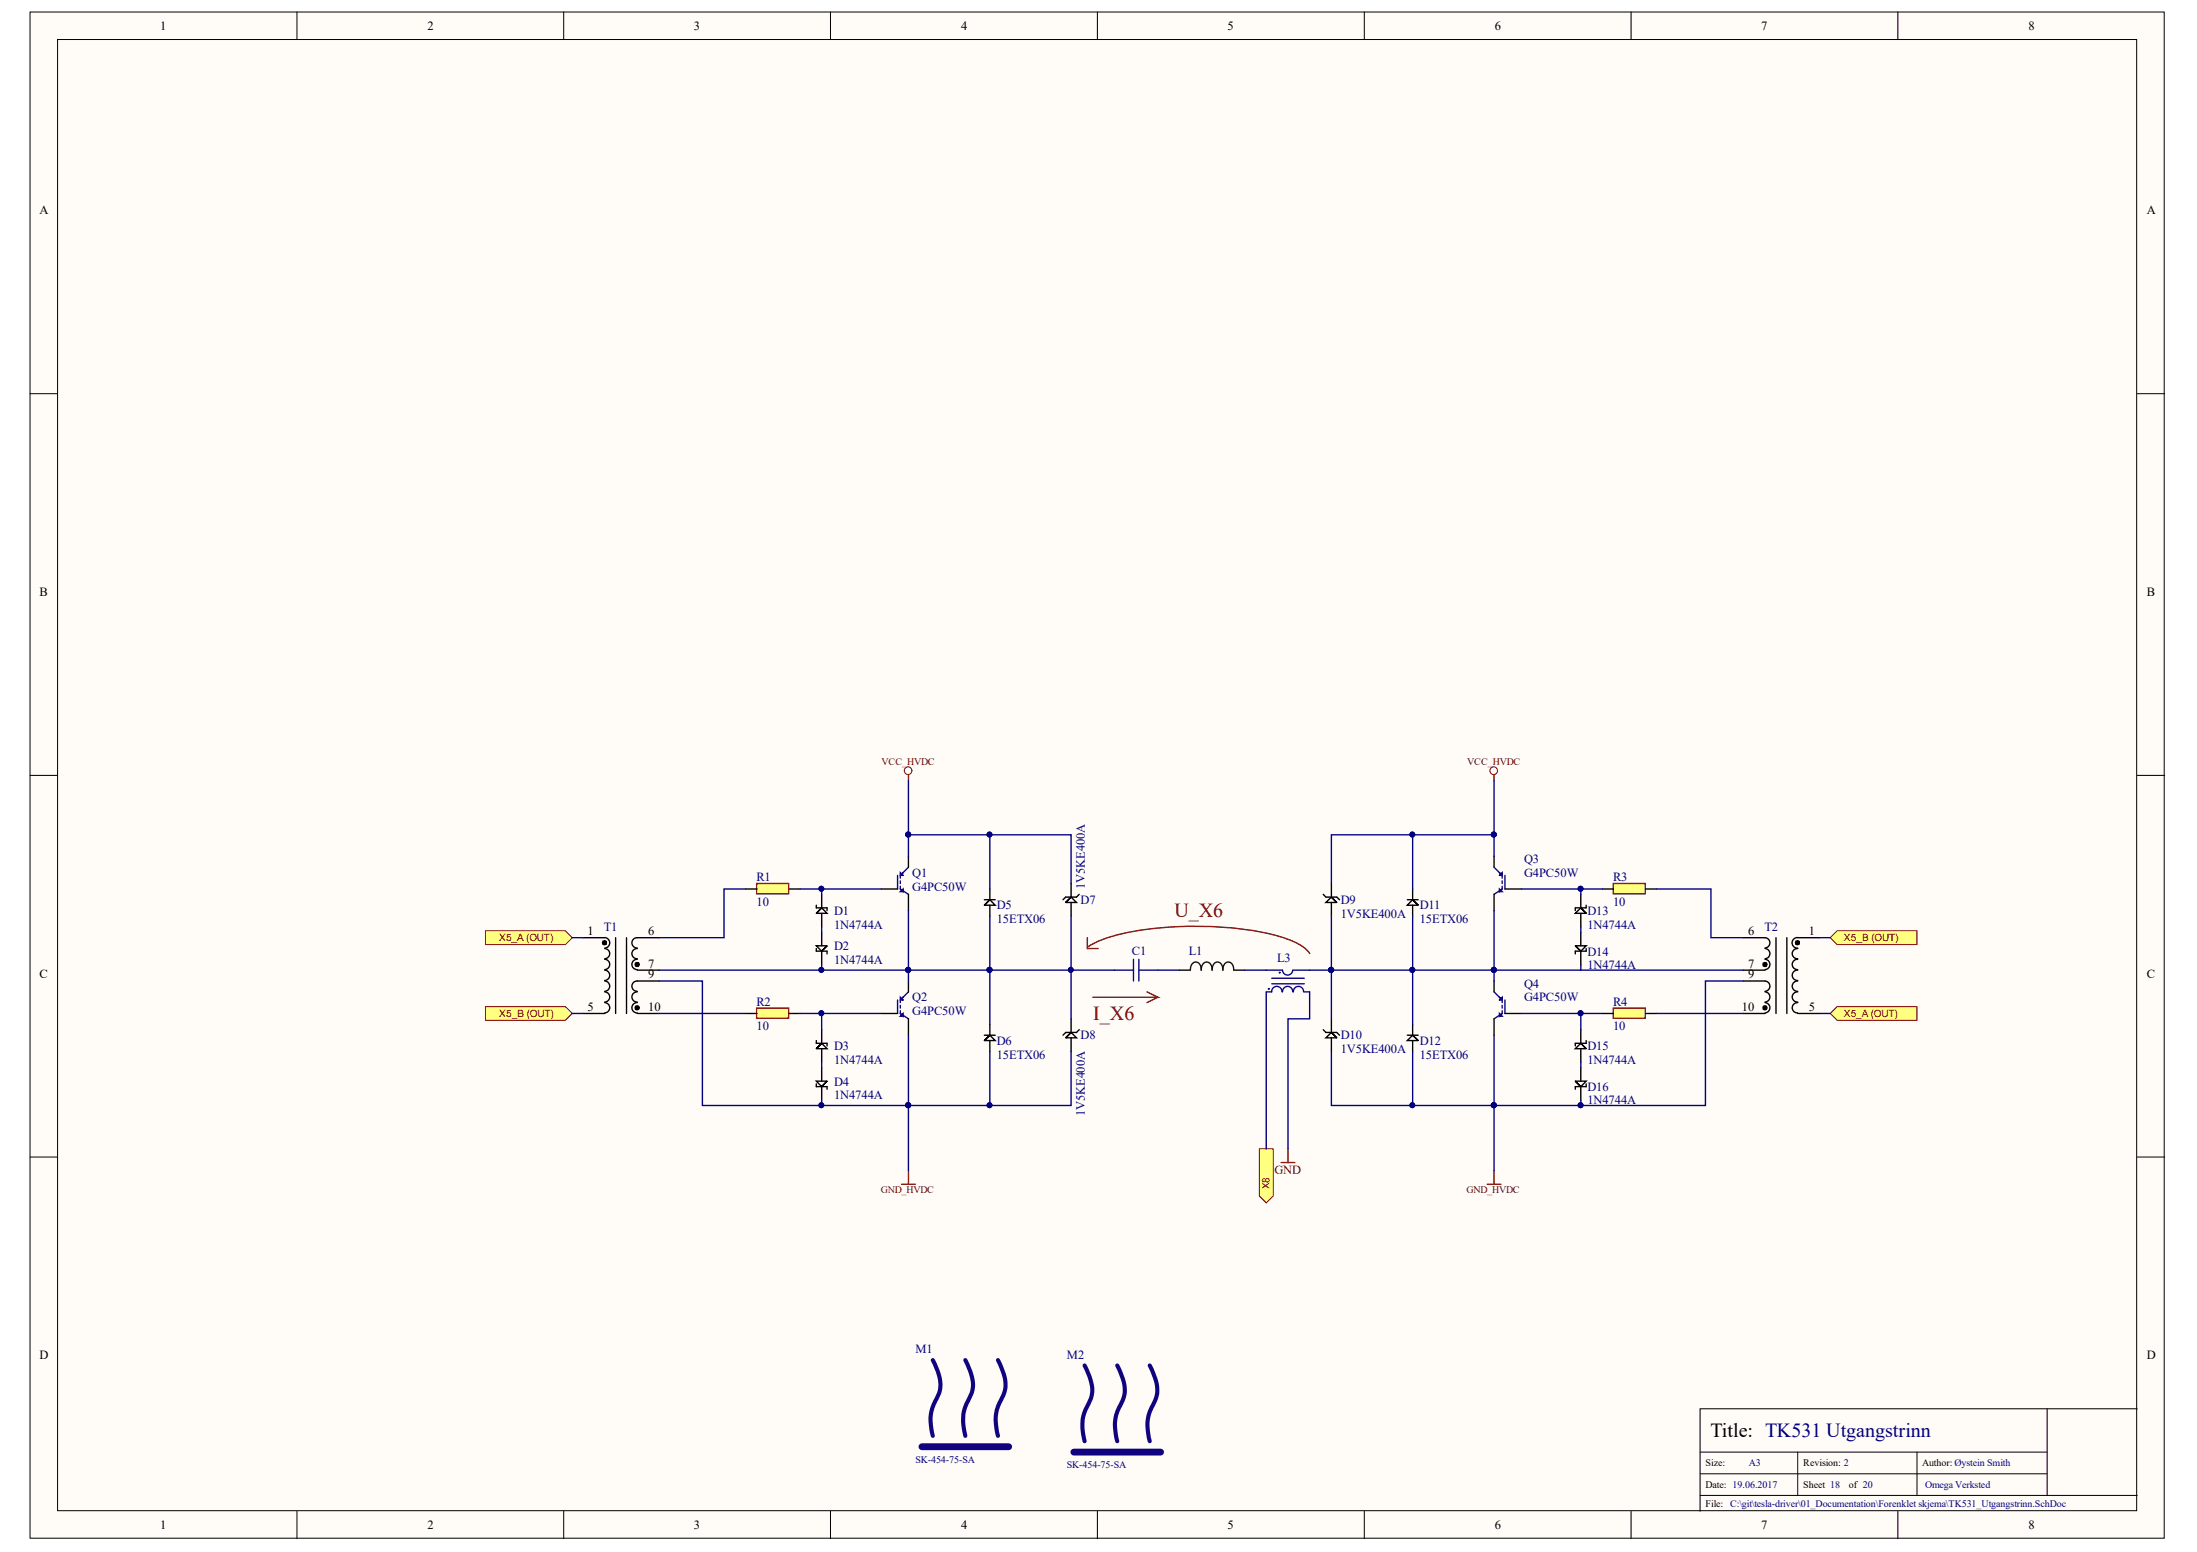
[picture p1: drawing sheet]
<svg xmlns="http://www.w3.org/2000/svg" width="297mm" height="210mm" viewBox="0 0 297 210" stroke-linecap="round" stroke-linejoin="round" font-family="sans-serif">
<g fill="#fffcf8" stroke="#000" stroke-width=".14">
<path d="M4.1 1.6h288.5v206.4h-288.5z"/>
<path d="M7.8 5.3h281.1v199h-281.1z"/>
</g>
<g fill="none" stroke="#000" stroke-width=".14">
<path d="M40.1 1.6v3.7M76.2 1.6v3.7M112.3 1.6v3.7M148.4 1.6v3.7M184.5 1.6v3.7M220.5 1.6v3.7M256.6 1.6v3.7M4.1 53.2h3.7M289 53.2h3.7M4.1 104.9h3.7M289 104.9h3.7M4.1 156.5h3.7"/>
<path d="M289 156.5h3.7M229.9 196.4h46.9M229.9 199.3h46.9M243.1 196.4v5.9M259.2 196.4v5.9M276.8 190.5v11.8M289 190.5h-59.1v13.9M40.1 204.4v3.7M76.2 204.4v3.7M112.3 204.4v3.7M148.4 204.4v3.7M184.5 204.4v3.7"/>
<path d="M220.5 204.4v3.7M229.9 202.3h59.1M256.6 204.4v3.7"/>
</g>
<path d="M102.3 119.5h4.3v1.4h-4.3z" fill="#ffff80" stroke="#800000" stroke-width=".19"/>
<path d="M100.8 120.2h1.5M106.7 120.2h1.5" fill="none" stroke="#000" stroke-width=".19"/>
<path d="M102.3 136.3h4.3v1.4h-4.3z" fill="#ffff80" stroke="#800000" stroke-width=".19"/>
<g fill="none" stroke="#000" stroke-width=".19">
<path d="M122.8 115.8v1.5M144.8 119.5v1.8l-.7 .8 .7-.8 .7 .8h-1.4M100.8 137.1h1.5M106.7 137.1h1.5M110.4 122.4v.4h1.4v.4M110.4 128.3v.3h1.4v.4M111.1 121v1.8l-.7 .7 .7-.7 .7 .7h-1.4M111.1 139.3v1.8l-.7 .7 .7-.7 .7 .7h-1.4M111.1 123.5v1.8M111.1 126.1v1.8M111.8 127.9h-1.4l.7 .7 .7-.7-.7 .7v1.9M119.2 137.1h2.2"/>
<path d="M119.2 120.2h2.2M122.8 121v2.2M122.8 132.7v1.4M122.8 137.8v2.2M133.1 121.7h1.5M133.8 120.2v1.5l-.7 .7 .7-.7 .8 .7h-1.5M133.8 138.5v1.5l-.7 .7 .7-.7 .8 .7h-1.5M133.8 122.4v1.5M144.8 137.8v1.8l-.7 .8 .7-.8 .7 .8h-1.4M144.8 122.1v1.8M145.9 121l-.4 .3h-1.4l-.4 .4M145.9 139.3l-.4 .3h-1.4l-.4 .4"/>
<path d="M110.4 140.7v.4h1.4v.4M110.4 146.6v.4h1.4v.3M111.1 141.8v1.9M111.1 144.4v1.8M111.8 146.2h-1.4l.7 .8 .7-.8-.7 .8v1.8M133.1 140h1.5M133.8 140.7v1.5M144.8 140.4v1.8"/>
</g>
<g fill="none" stroke="#11037f" stroke-width=".19">
<path d="M121.4 118.4v1.8M121.7 118l.4 .4h-.4zM121.7 118.4v.4M121.7 119.1v.4M121.7 119.9v.3M122.1 118l-.4 .4 .4-.4M122.8 117.3l-.7 .7M121.4 135.2v1.9M121.7 120.2l.4 .4v-.4l-.4 .4h.4M121.7 137.1l.4 .3v-.3l-.4 .3h.4M121.7 134.9l.4 .3h-.4zM121.7 135.2v.4"/>
<path d="M121.7 136v.3M121.7 136.7v.4M121.7 120.2l1.1 .8M121.7 137.1l1.1 .7M122.1 134.9l-.4 .3 .4-.3M122.8 134.1l-.7 .8"/>
</g>
<circle cx="122.8" cy="104.2" r=".52" fill="none" stroke="#800000" stroke-width=".14"/>
<path d="M122.8 104.8v.8M122.8 158.3v1.9M121.9 160.2h1.9" fill="none" stroke="#800000" stroke-width=".19"/>
<path d="M124.6 195.7h11.8" fill="none" stroke="#11037f" stroke-width=".93"/>
<path d="M126.1 183.9a6.3 6.3 0 0 1 1 4.1l-.1 .4a6.9 6.9 0 0 0-1.1 4.8l.2 1M130.5 183.9a6.3 6.3 0 0 1 1 4.1l-.1 .4a6.9 6.9 0 0 0-1.1 4.8l.2 1M134.9 183.9a6.2 6.2 0 0 1 1 4.1l-.2 .7a6.4 6.4 0 0 0-.9 5l.1 .5" fill="none" stroke="#11037f" stroke-width=".56"/>
<path d="M218.1 119.5h4.3v1.4h-4.3z" fill="#ffff80" stroke="#800000" stroke-width=".19"/>
<path d="M216.7 120.2h1.4M222.5 120.2h1.5" fill="none" stroke="#000" stroke-width=".19"/>
<path d="M218.1 136.3h4.3v1.4h-4.3z" fill="#ffff80" stroke="#800000" stroke-width=".19"/>
<g fill="none" stroke="#000" stroke-width=".19">
<path d="M180 119.5v1.8l.7 .8-.7-.8-.7 .8h1.4M202 115.8v1.5M78.8 137.1h3M78.8 126.8h3M81.8 126.8a.72 .72 0 0 1 .6 .7 .72 .72 0 0 1-.6 .7M81.8 128.3a.69 .69 0 0 1 .6 .7 .69 .69 0 0 1-.6 .7M81.8 129.7a.7 .7 0 0 1 .6 .7 .7 .7 0 0 1-.6 .7M81.8 131.2a.7 .7 0 0 1 .6 .7 .7 .7 0 0 1-.6 .7M81.8 132.7a.7 .7 0 0 1 .6 .7 .7 .7 0 0 1-.6 .7M81.8 134.1a.69 .69 0 0 1 .6 .7 .69 .69 0 0 1-.6 .7M81.8 135.6a.7 .7 0 0 1 .6 .7 .7 .7 0 0 1-.6 .7M83.2 126.8v10.3"/>
<path d="M84.7 126.8v10.3M86.2 128.3a.69 .69 0 0 0-.8 .7 .69 .69 0 0 0 .8 .7M86.2 129.7a.7 .7 0 0 0-.8 .7 .7 .7 0 0 0 .8 .7M86.2 134.1a.69 .69 0 0 0-.8 .7 .69 .69 0 0 0 .8 .7M86.2 135.6a.7 .7 0 0 0-.8 .7 .7 .7 0 0 0 .8 .7M86.2 137.1h2.9M86.2 131.2h2.9M89.1 126.8h-2.9a.7 .7 0 0 0-.8 .7 .7 .7 0 0 0 .8 .7M89.1 132.7h-2.9a.7 .7 0 0 0-.8 .7 .7 .7 0 0 0 .8 .7M159.5 131.2h1.4M166.8 131.2h1.5M178.9 121l.4 .3h1.4l.4 .4"/>
<path d="M178.9 139.3l.4 .3h1.4l.4 .4M180 137.8v1.8l.7 .8-.7-.8-.7 .8h1.4M180 122.1v1.8M190.3 121.7h1.4M191 120.2v1.5l.7 .7-.7-.7-.7 .7h1.4M191 138.5v1.5l.7 .7-.7-.7-.7 .7h1.4M191 122.4v1.5M202 121v2.2M202 132.7v1.4M202 137.8v2.2M203.5 137.1h2.2M203.5 120.2h2.2"/>
<path d="M213 127.9h1.5l-.8 .7-.7-.7 .7 .7v1.9M213.7 121v1.8l.8 .7-.8-.7-.7 .7h1.5M213.7 139.3v1.8l.8 .7-.8-.7-.7 .7h1.5M213.7 123.5v1.8M213.7 126.1v1.8M214.5 122.4v.4h-1.5v.4M214.5 128.3v.3h-1.5v.4M216.7 137.1h1.4M222.5 137.1h1.5M238.6 126.8a.7 .7 0 0 1 .7 .7 .7 .7 0 0 1-.7 .7M238.6 128.3a.69 .69 0 0 1 .7 .7 .69 .69 0 0 1-.7 .7M238.6 129.7a.7 .7 0 0 1 .7 .7 .7 .7 0 0 1-.7 .7"/>
<path d="M238.6 132.7a.7 .7 0 0 1 .7 .7 .7 .7 0 0 1-.7 .7M238.6 134.1a.69 .69 0 0 1 .7 .7 .69 .69 0 0 1-.7 .7M238.6 135.6a.7 .7 0 0 1 .7 .7 .7 .7 0 0 1-.7 .7M240.1 126.8v10.3M241.6 126.8v10.3M243.1 126.8a.72 .72 0 0 0-.8 .7 .72 .72 0 0 0 .8 .7M243.1 128.3a.69 .69 0 0 0-.8 .7 .69 .69 0 0 0 .8 .7M243.1 129.7a.7 .7 0 0 0-.8 .7 .7 .7 0 0 0 .8 .7M243.1 131.2a.7 .7 0 0 0-.8 .7 .7 .7 0 0 0 .8 .7M243.1 132.7a.7 .7 0 0 0-.8 .7 .7 .7 0 0 0 .8 .7M243.1 134.1a.69 .69 0 0 0-.8 .7 .69 .69 0 0 0 .8 .7M243.1 135.6a.7 .7 0 0 0-.8 .7 .7 .7 0 0 0 .8 .7"/>
<path d="M180 140.4v1.8M190.3 140h1.4M191 140.7v1.5M213 146.2h1.5l-.8 .8-.7-.8 .7 .8v1.8M213.7 141.8v1.9M213.7 144.4v1.8M214.5 140.7v.4h-1.5v.4M214.5 146.6v.4h-1.5v.3"/>
</g>
<g fill="none" stroke="#11037f" stroke-width=".19">
<path d="M202 117.3l.7 .7M202.7 118l.4 .4-.4-.4M202.7 118.4l.4-.4v.4zM203.1 118.4v.4M203.1 119.1v.4M203.1 119.9v.3M203.5 118.4v1.8M150.7 131.2h2.5M153.2 129.7v3M154 129.7v3M154 131.2h2.5M202 134.1l.7 .8"/>
<path d="M202.7 134.9l.4 .3-.4-.3M202.7 135.2l.4-.3v.3zM203.1 120.2l-.4 .4v-.4l.4 .4h-.4M203.1 137.1l-.4 .3v-.3l.4 .3h-.4M203.1 135.2v.4M203.1 136v.3M203.1 136.7v.4M203.1 120.2l-1.1 .8M203.1 137.1l-1.1 .7M203.5 135.2v1.9"/>
</g>
<circle cx="201.9" cy="104.2" r=".52" fill="none" stroke="#800000" stroke-width=".14"/>
<path d="M202 104.8v.8M202 158.3v1.9M201.1 160.2h1.8" fill="none" stroke="#800000" stroke-width=".19"/>
<path d="M160.9 131.2a.83 .83 0 0 1 1-1.1l.4 .4 .1 .7a.83 .83 0 0 1 .9-1.1l.5 .4 .1 .7a.83 .83 0 0 1 .9-1.1l.4 .4 .1 .7a.83 .83 0 0 1 1-1.1l.4 .4 .1 .7" fill="none" stroke="#110f0a" stroke-width=".19"/>
<g fill="none" stroke="#0c0087" stroke-width=".19">
<path d="M171.9 132.3h4.4M171.9 133.1h4.4M173.3 134.1a.7 .7 0 0 0-.7-.7 .7 .7 0 0 0-.7 .7h-.7M174.8 134.1a.69 .69 0 0 0-.7-.7 .69 .69 0 0 0-.7 .7M174.8 131.2a.69 .69 0 0 1-.7 .7 .69 .69 0 0 1-.7-.7h-2.2M174.9 131.2h2.2M176.2 134.1a.69 .69 0 0 0-.6-.7 .69 .69 0 0 0-.7 .7M176.3 134.1h.8"/>
<circle cx="171.5" cy="133.7" r=".04"/>
<circle cx="173" cy="131.5" r=".04"/>
</g>
<g fill="none" stroke="#000" stroke-width=".56">
<circle cx="81.7" cy="127.5" r=".07"/>
<circle cx="86.1" cy="136.3" r=".07"/>
<circle cx="86.1" cy="130.5" r=".07"/>
</g>
<g fill="#fffcf8" stroke="#000" stroke-width=".56">
<circle cx="243" cy="127.5" r=".07"/>
<circle cx="238.6" cy="130.5" r=".07"/>
<circle cx="238.6" cy="136.3" r=".07"/>
</g>
<path d="M235.7 126.8h2.9M235.7 137.1h2.9M235.7 131.2h2.9M235.7 132.7h2.9M243.1 126.8h2.9M243.1 137.1h2.9" fill="none" stroke="#000" stroke-width=".19"/>
<path d="M145.2 196.4h11.7" fill="none" stroke="#11037f" stroke-width=".93"/>
<path d="M146.6 184.7a6.3 6.3 0 0 1 1 4l-.2 .7a6.5 6.5 0 0 0-.8 5.5M151.1 184.7a6.2 6.2 0 0 1 .9 4l-.2 .7a6.4 6.4 0 0 0-.9 5l.2 .5M155.4 184.7a6.2 6.2 0 0 1 1 4l-.2 .7a6.4 6.4 0 0 0-.9 5l.1 .5" fill="none" stroke="#11037f" stroke-width=".56"/>
<g fill="#ffff80" stroke="#800000" stroke-width=".14">
<path d="M65.6 125.9h10.8l1 .9-1 .9h-10.8z" fill-rule="evenodd"/>
<path d="M65.6 136.1h10.8l1 1-1 .9h-10.8z" fill-rule="evenodd"/>
<path d="M247.5 126.8l.9-.9h10.8v1.8h-10.8z" fill-rule="evenodd"/>
<path d="M247.5 137.1l.9-1h10.8v1.9h-10.8z" fill-rule="evenodd"/>
<path d="M170.3 155.4h1.8v6.4l-.9 .9-.9-.9z" fill-rule="evenodd"/>
</g>
<path d="M147 126.8v1.5h1.5M147 128.1a18.8 18.8 0 0 1 7.8-2.4 47.7 47.7 0 0 1 18.5 1 7.5 7.5 0 0 1 3.8 2.3M155.1 134.1l1.4 .8h-8.7M156.5 134.9l-1.4 .7M173.2 157.2h1.9M174.1 155.4v1.8" fill="none" stroke="#800000" stroke-width=".19"/>
<g fill="none" stroke="#000080" stroke-width=".19">
<path d="M122.8 112.9v2.9M122.8 112.9h22v6.6M122.8 105.6v7.3M133.8 112.9v7.3M191 112.9v7.3M202 112.9v2.9M202 112.9h-22v6.6M202 105.6v7.3M77.4 137.1h1.4M77.4 126.8h1.4M89.1 131.2h33.7M89.1 137.1h11.7"/>
<path d="M89.1 132.7h5.9v16.8h49.8v-7.3M100.8 120.2h-2.9v6.6h-8.8M108.2 137.1h2.9v2.2M108.2 120.2h11M111.1 137.1h8.1M111.1 120.2v.8M111.1 125.3v.8M111.1 130.5v.7M122.8 123.2v8M122.8 131.2h22v6.6M122.8 131.2v1.5M133.8 123.9v14.6"/>
<path d="M144.8 123.9v7.3h5.9M156.5 131.2h3M168.3 131.2h2.9M171.2 134.1v21.3M177.1 131.2h24.9M177.1 134.1v3.7h-3v17.6M180 123.9v13.9M191 123.9v14.6M202 123.2v8M202 131.2v1.5M205.7 120.2h11M205.7 137.1h11"/>
<path d="M213.7 130.5v.7h-11.7M213.7 120.2v.8M213.7 125.3v.8M213.7 137.1v2.2M213.7 131.2h22M224 120.2h7.3v6.6h4.4M224 137.1h11.7M235.7 132.7h-5.1v16.8h-50.6v-7.3M246 137.1h1.5M246 126.8h1.5M111.1 143.7v.7M111.1 148.8v.7"/>
<path d="M122.8 140v18.3M133.8 142.2v7.3M191 142.2v7.3M202 140v18.3M213.7 143.7v.7M213.7 148.8v.7"/>
</g>
<g fill="#000080" stroke="#000080" stroke-width=".14">
<circle cx="122.8" cy="131.2" r=".34"/>
<circle cx="133.8" cy="112.9" r=".33"/>
<circle cx="133.8" cy="149.5" r=".33"/>
<circle cx="133.8" cy="131.2" r=".33"/>
<circle cx="122.8" cy="112.9" r=".34"/>
<circle cx="122.8" cy="149.5" r=".34"/>
<circle cx="111" cy="131.2" r=".33"/>
<circle cx="111" cy="120.2" r=".33"/>
<circle cx="111" cy="149.5" r=".33"/>
<circle cx="111" cy="137" r=".33"/>
<circle cx="202" cy="131.2" r=".34"/>
<circle cx="190.9" cy="112.9" r=".33"/>
<circle cx="190.9" cy="149.5" r=".33"/>
<circle cx="190.9" cy="131.2" r=".33"/>
<circle cx="202" cy="112.9" r=".34"/>
<circle cx="202" cy="149.5" r=".34"/>
<circle cx="213.7" cy="120.2" r=".34"/>
<circle cx="213.7" cy="149.5" r=".34"/>
<circle cx="213.7" cy="137" r=".34"/>
<circle cx="180" cy="131.2" r=".34"/>
<circle cx="144.8" cy="131.2" r=".33"/>
</g>
<g font-size="2.7" fill="#800000">
<text x="158.8" y="124">U_X6</text>
<text x="147.8" y="138">I_X6</text>
</g>
<text font-size="2.7" x="231.3" y="194.3">Title: TK531 Utgangstrinn</text>
<g font-size="1.7">
<text x="21.7" y="4.1">1</text>
<text x="57.8" y="4.1">2</text>
<text x="93.8" y="4.1">3</text>
<text x="129.9" y="4.1">4</text>
<text x="166" y="4.1">5</text>
<text x="202.1" y="4.1">6</text>
<text x="238.1" y="4.1">7</text>
<text x="274.3" y="4.1">8</text>
<text x="5.3" y="28.9">A</text>
<text x="290.2" y="28.9">A</text>
<text x="5.3" y="80.6">B</text>
<text x="290.2" y="80.6">B</text>
<text x="79.4" y="126.5">1</text>
<text x="87.6" y="126.5">6</text>
<text x="87.6" y="130.9">7</text>
<text x="236.4" y="126.5">6</text>
<text x="236.4" y="130.9">7</text>
<text x="244.6" y="126.5">1</text>
<text x="5.3" y="132.2">C</text>
<text x="79.4" y="136.7">5</text>
<text x="87.6" y="136.7">10</text>
<text x="87.6" y="132.3">9</text>
<text x="235.5" y="136.7">10</text>
<text x="236.4" y="132.3">9</text>
<text x="244.6" y="136.7">5</text>
<text x="290.2" y="132.2">C</text>
<text x="5.3" y="183.8">D</text>
<text x="290.2" y="183.8">D</text>
<text x="21.7" y="206.8">1</text>
<text x="57.8" y="206.8">2</text>
<text x="93.8" y="206.8">3</text>
<text x="129.9" y="206.8">4</text>
<text x="166" y="206.8">5</text>
<text x="202.1" y="206.8">6</text>
<text x="238.1" y="206.8">7</text>
<text x="274.3" y="206.8">8</text>
</g>
<g font-size="1.7" fill="#000080">
<text x="102.3" y="119.1">R1</text>
<text x="123.3" y="118.6">Q1</text>
<text x="206.1" y="116.7">Q3</text>
<text x="206.1" y="118.6">G4PC50W</text>
<text x="218.1" y="119.1">R3</text>
<text x="81.6" y="125.9">T1</text>
<text x="102.3" y="122.5">10</text>
<text x="112.8" y="123.8">D1</text>
<text x="112.8" y="125.6">1N4744A</text>
<text x="123.3" y="120.5">G4PC50W</text>
<text x="134.8" y="123">D5</text>
<text x="134.8" y="124.9">15ETX06</text>
<text x="146.1" y="122.2">D7</text>
<text x="146.7" y="120.2" transform="rotate(-90 146.7 120.2)">1V5KE400A</text>
<text x="181.3" y="122.2">D9</text>
<text x="181.3" y="124.1">1V5KE400A</text>
<text x="191.9" y="123">D11</text>
<text x="191.9" y="124.9">15ETX06</text>
<text x="214.6" y="123.8">D13</text>
<text x="214.6" y="125.6">1N4744A</text>
<text x="218.1" y="122.5">10</text>
<text x="238.6" y="125.9">T2</text>
<text x="112.8" y="128.5">D2</text>
<text x="112.8" y="130.3">1N4744A</text>
<text x="153" y="129.2">C1</text>
<text x="160.7" y="129.2">L1</text>
<text x="172.7" y="130.1">L3</text>
<text x="214.6" y="129.2">D14</text>
<text x="214.6" y="131.1">1N4744A</text>
<text x="102.3" y="136">R2</text>
<text x="123.3" y="135.4">Q2</text>
<text x="123.3" y="137.3">G4PC50W</text>
<text x="206.1" y="133.6">Q4</text>
<text x="206.1" y="135.4">G4PC50W</text>
<text x="218.1" y="136">R4</text>
<text x="102.3" y="139.3">10</text>
<text x="112.8" y="142">D3</text>
<text x="112.8" y="143.9">1N4744A</text>
<text x="134.8" y="141.3">D6</text>
<text x="134.8" y="143.2">15ETX06</text>
<text x="146.1" y="140.6">D8</text>
<text x="181.3" y="140.6">D10</text>
<text x="181.3" y="142.4">1V5KE400A</text>
<text x="191.9" y="141.3">D12</text>
<text x="191.9" y="143.2">15ETX06</text>
<text x="214.6" y="142">D15</text>
<text x="214.6" y="143.9">1N4744A</text>
<text x="218.1" y="139.3">10</text>
<text x="112.8" y="146.8">D4</text>
<text x="112.8" y="148.7">1N4744A</text>
<text x="214.6" y="147.5">D16</text>
<text x="214.6" y="149.4">1N4744A</text>
<text x="146.7" y="151" transform="rotate(-90 146.7 151)">1V5KE400A</text>
<text x="123.8" y="183">M1</text>
<text x="144.2" y="183.8">M2</text>
</g>
<text font-size="1.7" fill="#800000" x="172.3" y="158.7">GND</text>
<g font-size="1.4" fill="#800000">
<text x="119.2" y="103.5">VCC_HVDC</text>
<text x="198.4" y="103.5">VCC_HVDC</text>
<text x="67.5" y="127.3">X5_A (OUT)</text>
<text x="249.3" y="127.3">X5_B (OUT)</text>
<text x="67.5" y="137.5">X5_B (OUT)</text>
<text x="249.3" y="137.5">X5_A (OUT)</text>
<text x="119.1" y="161.4">GND_HVDC</text>
<text x="171.6" y="160.9" transform="rotate(-90 171.6 160.9)">X8</text>
<text x="198.3" y="161.4">GND_HVDC</text>
</g>
<g font-size="1.4" fill="#000080">
<text x="123.8" y="197.8">SK-454-75-SA</text>
<text x="144.2" y="198.6">SK-454-75-SA</text>
<text x="236.4" y="198.3">A3</text>
<text x="260.3" y="201.3">Omega Verksted</text>
</g>
<g font-size="1.4">
<text x="230.6" y="198.3">Size:</text>
<text x="230.6" y="201.3">Date: 19.06.2017</text>
<text x="230.6" y="203.8">File: C:\git\tesla-driver\01_Documentation\Forenklet skjema\TK531_Utgangstrinn.SchDoc</text>
<text x="243.8" y="198.3">Revision: 2</text>
<text x="243.8" y="201.3">Sheet 18</text>
<text x="250" y="201.3">of 20</text>
<text x="259.9" y="198.3">Author: Øystein Smith</text>
</g>
</svg>
